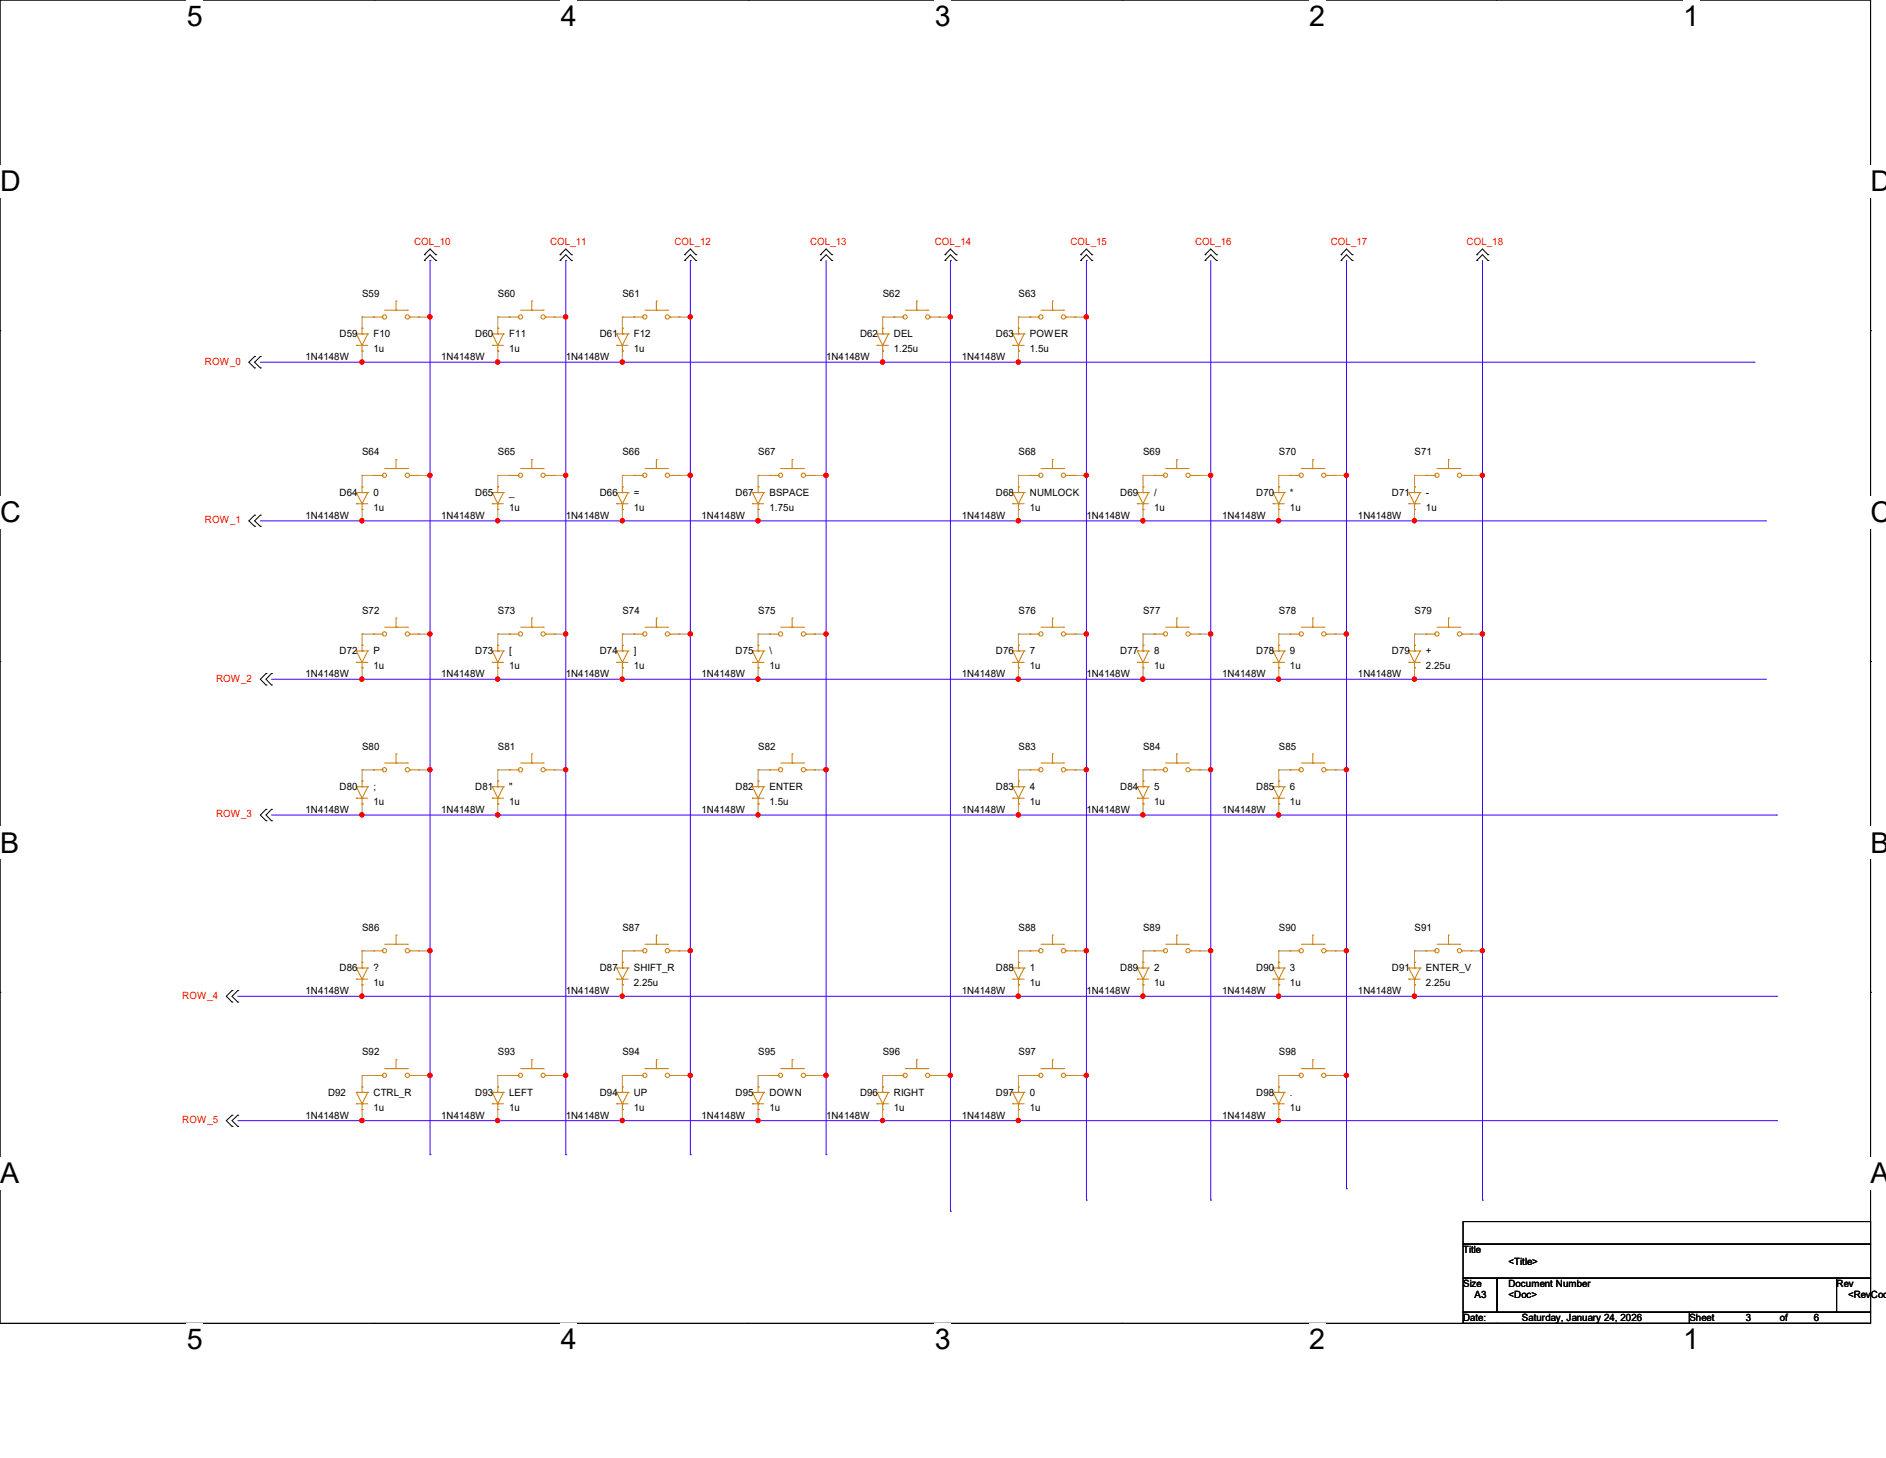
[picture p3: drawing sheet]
<svg xmlns="http://www.w3.org/2000/svg" width="279mm" height="216mm" viewBox="0 0 279 216" stroke-linecap="round" stroke-linejoin="round" font-family="sans-serif">
<path d="M0 0h277.1v196h-277.1z" fill="none" stroke="#000" stroke-width=".15"/>
<g fill="#fff">
<path d="M27.7 0h2.4v4.7h-2.4z"/>
<path d="M27.7 196h2.4v4.7h-2.4z"/>
</g>
<path d="M55.4 0h.1M55.4 196h.1" fill="none" stroke="#000" stroke-width=".15"/>
<g fill="#fff">
<path d="M83.1 0h2.4v4.7h-2.4z"/>
<path d="M83.1 196h2.4v4.7h-2.4z"/>
</g>
<path d="M110.8 0h.1M110.8 196h.1" fill="none" stroke="#000" stroke-width=".15"/>
<g fill="#fff">
<path d="M138.5 0h2.4v4.7h-2.4z"/>
<path d="M138.5 196h2.4v4.7h-2.4z"/>
</g>
<path d="M166.2 0h.1M166.2 196h.1" fill="none" stroke="#000" stroke-width=".15"/>
<g fill="#fff">
<path d="M193.9 0h2.4v4.7h-2.4z"/>
<path d="M193.9 196h2.4v4.7h-2.4z"/>
</g>
<path d="M221.7 0h.1M221.7 196h.1" fill="none" stroke="#000" stroke-width=".15"/>
<g fill="#fff">
<path d="M249.3 0h2.4v4.7h-2.4z"/>
<path d="M249.3 196h2.4v4.7h-2.4z"/>
<path d="M0 24.5h3v4.7h-3z"/>
<path d="M277.1 24.5h2.3v4.7h-2.3z"/>
<path d="M0 73.4h3v4.8h-3z"/>
<path d="M277.1 73.4h2.3v4.8h-2.3z"/>
</g>
<path d="M0 49h.1M277.1 49h.1" fill="none" stroke="#000" stroke-width=".15"/>
<g fill="#fff">
<path d="M0 122.4h2.8v4.8h-2.8z"/>
<path d="M277.1 122.4h2.3v4.8h-2.3z"/>
</g>
<path d="M0 98h.1M277.1 98h.1" fill="none" stroke="#000" stroke-width=".15"/>
<g fill="#fff">
<path d="M0 171.4h2.8v4.7h-2.8z"/>
<path d="M277 171.4h2.4v4.7h-2.4z"/>
</g>
<g fill="none" stroke="#000" stroke-width=".15">
<path d="M62.9 37.7h.1M62.9 38.6h.1M62.9 37.7l.8-.8 .9 .8M62.9 38.6l.8-.9 .9 .9M64.6 37.7h.1M64.6 38.6h.1M83 37.7h.1M83 38.6h.1M83 37.7l.8-.8 .9 .8M83 38.6l.8-.9 .9 .9M84.7 37.7h.1M84.7 38.6h.1"/>
<path d="M101.4 37.7h.1M101.4 38.6h.1M101.4 37.7l.9-.8 .8 .8M101.4 38.6l.9-.9 .8 .9M103.1 37.7h.1M103.1 38.6h.1M121.5 37.7h.1M121.5 38.6h.1M121.5 37.7l.9-.8 .8 .8M121.5 38.6l.9-.9 .8 .9M123.2 37.7h.1M123.2 38.6h.1"/>
<path d="M140 37.7h.1M140 38.6h.1M140 37.7l.8-.8 .8 .8M140 38.6l.8-.9 .8 .9M141.6 37.7h.1M141.6 38.6h.1M160.1 37.7h.1M160.1 38.6h.1M160.1 37.7l.9-.8 .8 .8M160.1 38.6l.9-.9 .8 .9M161.8 37.7h.1M161.8 38.6h.1"/>
<path d="M178.5 37.7h.1M178.5 38.6h.1M178.5 37.7l.9-.8 .8 .8M178.5 38.6l.9-.9 .8 .9M180.2 37.7h.1M180.2 38.6h.1M198.7 37.7h.1M198.7 38.6h.1M198.7 37.7l.8-.8 .8 .8M198.7 38.6l.8-.9 .8 .9M200.3 37.7h.1M200.3 38.6h.1"/>
<path d="M218.8 37.7h.1M218.8 38.6h.1M218.8 37.7l.8-.8 .8 .8M218.8 38.6l.8-.9 .8 .9M220.4 37.7h.1M220.4 38.6h.1M37.7 52.8h.1M37.7 54.5h.1M37.7 52.8l-.8 .8 .8 .9M38.6 52.8h.1M38.6 54.5h.1M38.6 52.8l-.9 .8 .9 .9"/>
<path d="M37.7 76.3h.1M37.7 77.9h.1M37.7 76.3l-.8 .8 .8 .8M38.6 76.3h.1M38.6 77.9h.1M38.6 76.3l-.9 .8 .9 .8M39.4 99.7h.1M39.4 99.7l-.8 .9 .8 .8M40.2 99.7h.1M40.2 99.7l-.8 .9 .8 .8M39.4 101.4h.1M39.4 119.8h.1"/>
<path d="M39.4 119.8l-.8 .9 .8 .8M40.2 101.4h.1M40.2 119.8h.1M40.2 119.8l-.8 .9 .8 .8M39.4 121.5h.1M40.2 121.5h.1M0 146.9h.1M34.4 146.7h.1M34.4 148.4h.1M34.4 146.7l-.9 .8 .9 .9M35.2 146.7h.1M35.2 148.4h.1"/>
<path d="M35.2 146.7l-.8 .8 .8 .9M277.1 146.9h.1M34.4 165.1h.1M34.4 166.8h.1M34.4 165.1l-.9 .8 .9 .9M35.2 165.1h.1M35.2 166.8h.1M35.2 165.1l-.8 .8 .8 .9M216.7 180.9h60.4v3.3h-60.4zM216.7 184.2h60.4v5.1h-60.4zM216.7 189.3h5.1v5h-5.1zM216.7 194.3h33.6v1.7h-33.6z"/>
<path d="M221.8 189.3h50.3v5h-50.3zM250.3 194.3h26.8v1.7h-26.8zM272.1 189.3h5v5h-5z"/>
</g>
<g fill="none" stroke="#cc8006" stroke-width=".15">
<path d="M52.8 49.4h.1M52.8 51.1h.1M52.8 51.1h1.7M52.8 49.4h1.7M52.8 49.4l.8 1.7M53.6 51.1h.1M53.6 49.4h.1M53.6 52h.1M53.6 48.6h.1M53.6 48.6v.8M53.6 51.1v.9M54.5 49.4h.1"/>
<path d="M54.5 49.4l-.9 1.7M55.3 46.9h.1M55.3 46.9h1.3M56.6 46.9h.1M57 45.9h3.4M58.7 45.9h.1M58.7 44.6h.1M58.7 44.6v1.3M60.4 45.9h.1M60.7 46.9h.1M60.7 46.9h1.3M62 46.9h.1"/>
<path d="M72.9 49.4h.1M72.9 51.1h.1M72.9 51.1h1.7M72.9 49.4h1.7M72.9 49.4l.8 1.7M73.7 51.1h.1M73.7 49.4h.1M73.7 52h.1M73.7 48.6h.1M73.7 48.6v.8M73.7 51.1v.9M74.6 49.4h.1"/>
<path d="M74.6 49.4l-.9 1.7M75.4 46.9h.1M75.4 46.9h1.4M76.8 46.9h.1M77.1 45.9h3.4M78.8 45.9h.1M78.8 44.6h.1M78.8 44.6v1.3M80.5 45.9h.1M80.8 46.9h.1M80.8 46.9h1.3M82.1 46.9h.1"/>
<path d="M91.4 49.4h.1M91.4 51.1h.1M91.4 51.1h1.6M91.4 49.4h1.6M91.4 49.4l.8 1.7M92.2 51.1h.1M92.2 49.4h.1M92.2 52h.1M92.2 48.6h.1M92.2 48.6v.8M92.2 51.1v.9M93 49.4h.1"/>
<path d="M93 49.4l-.8 1.7M93.9 46.9h.1M93.9 46.9h1.3M95.2 46.9h.1M95.5 45.9h3.4M97.2 45.9h.1M97.2 44.6h.1M97.2 44.6v1.3M98.9 45.9h.1M99.2 46.9h.1M99.2 46.9h1.4M100.6 46.9h.1"/>
<path d="M129.9 49.4h.1M129.9 51.1h.1M129.9 51.1h1.7M129.9 49.4h1.7M129.9 49.4l.9 1.7M130.8 51.1h.1M130.8 49.4h.1M130.8 52h.1M130.8 48.6h.1M130.8 48.6v.8M130.8 51.1v.9M131.6 49.4h.1"/>
<path d="M131.6 49.4l-.8 1.7M132.4 46.9h.1M132.4 46.9h1.4M133.8 46.9h.1M134.1 45.9h3.4M135.8 45.9h.1M135.8 44.6h.1M135.8 44.6v1.3M137.5 45.9h.1M137.8 46.9h.1M137.8 46.9h1.3M139.1 46.9h.1"/>
<path d="M150 49.4h.1M150 51.1h.1M150 49.4l.9 1.7M150 51.1h1.7M150 49.4h1.7M150.9 51.1h.1M150.9 49.4h.1M150.9 52h.1M150.9 48.6h.1M150.9 48.6v.8M150.9 51.1v.9M151.7 49.4h.1"/>
<path d="M151.7 49.4l-.8 1.7M152.6 46.9h.1M152.6 46.9h1.3M153.9 46.9h.1M154.2 45.9h3.4M155.9 45.9h.1M155.9 44.6h.1M155.9 44.6v1.3M157.6 45.9h.1M157.9 46.9h.1M157.9 46.9h1.4M159.3 46.9h.1"/>
<path d="M52.8 72.9h.1M52.8 74.6h.1M52.8 74.6h1.7M52.8 72.9h1.7M52.8 72.9l.8 1.7M53.6 74.6h.1M53.6 72.9h.1M53.6 75.4h.1M53.6 72.1h.1M53.6 72.1v.8M53.6 74.6v.8M54.5 72.9h.1"/>
<path d="M54.5 72.9l-.9 1.7M55.3 70.4h.1M55.3 70.4h1.3M56.6 70.4h.1M57 69.4h3.4M58.7 69.4h.1M58.7 68.1h.1M58.7 68.1v1.3M60.4 69.4h.1M60.7 70.4h.1M60.7 70.4h1.3M62 70.4h.1"/>
<path d="M72.9 72.9h.1M72.9 74.6h.1M72.9 74.6h1.7M72.9 72.9h1.7M72.9 72.9l.8 1.7M73.7 74.6h.1M73.7 72.9h.1M73.7 75.4h.1M73.7 72.1h.1M73.7 72.1v.8M73.7 74.6v.8M74.6 72.9h.1"/>
<path d="M74.6 72.9l-.9 1.7M75.4 70.4h.1M75.4 70.4h1.4M76.8 70.4h.1M77.1 69.4h3.4M78.8 69.4h.1M78.8 68.1h.1M78.8 68.1v1.3M80.5 69.4h.1M80.8 70.4h.1M80.8 70.4h1.3M82.1 70.4h.1"/>
<path d="M91.4 72.9h.1M91.4 74.6h.1M91.4 72.9l.8 1.7M91.4 74.6h1.6M91.4 72.9h1.6M92.2 74.6h.1M92.2 72.9h.1M92.2 75.4h.1M92.2 72.1h.1M92.2 72.1v.8M92.2 74.6v.8M93 72.9h.1"/>
<path d="M93 72.9l-.8 1.7M93.9 70.4h.1M93.9 70.4h1.3M95.2 70.4h.1M95.5 69.4h3.4M97.2 69.4h.1M97.2 68.1h.1M97.2 68.1v1.3M98.9 69.4h.1M99.2 70.4h.1M99.2 70.4h1.4M100.6 70.4h.1"/>
<path d="M111.5 72.9h.1M111.5 74.6h.1M111.5 74.6h1.7M111.5 72.9h1.7M111.5 72.9l.8 1.7M112.3 74.6h.1M112.3 72.9h.1M112.3 75.4h.1M112.3 72.1h.1M112.3 72.1v.8M112.3 74.6v.8M113.2 72.9h.1"/>
<path d="M113.2 72.9l-.9 1.7M114 70.4h.1M114 70.4h1.3M115.3 70.4h.1M115.7 69.4h3.3M117.3 69.4h.1M117.3 68.1h.1M117.3 68.1v1.3M119 69.4h.1M119.4 70.4h.1M119.4 70.4h1.3M120.7 70.4h.1"/>
<path d="M150 72.9h.1M150 74.6h.1M150 74.6h1.7M150 72.9h1.7M150 72.9l.9 1.7M150.9 74.6h.1M150.9 72.9h.1M150.9 75.4h.1M150.9 72.1h.1M150.9 72.1v.8M150.9 74.6v.8M151.7 72.9h.1"/>
<path d="M151.7 72.9l-.8 1.7M152.6 70.4h.1M152.6 70.4h1.3M153.9 70.4h.1M154.2 69.4h3.4M155.9 69.4h.1M155.9 68.1h.1M155.9 68.1v1.3M157.6 69.4h.1M157.9 70.4h.1M157.9 70.4h1.4M159.3 70.4h.1"/>
<path d="M168.5 72.9h.1M168.5 74.6h.1M168.5 74.6h1.6M168.5 72.9h1.6M168.5 72.9l.8 1.7M169.3 74.6h.1M169.3 72.9h.1M169.3 75.4h.1M169.3 72.1h.1M169.3 72.1v.8M169.3 74.6v.8M170.1 72.9h.1"/>
<path d="M170.1 72.9l-.8 1.7M171 70.4h.1M171 70.4h1.3M172.3 70.4h.1M172.7 69.4h3.3M174.3 69.4h.1M174.3 68.1h.1M174.3 68.1v1.3M176 69.4h.1M176.4 70.4h.1M176.4 70.4h1.3M177.7 70.4h.1"/>
<path d="M188.6 72.9h.1M188.6 74.6h.1M188.6 74.6h1.7M188.6 72.9h1.7M188.6 72.9l.8 1.7M189.4 74.6h.1M189.4 72.9h.1M189.4 75.4h.1M189.4 72.1h.1M189.4 72.1v.8M189.4 74.6v.8M190.3 72.9h.1"/>
<path d="M190.3 72.9l-.9 1.7M191.1 70.4h.1M191.1 70.4h1.3M192.4 70.4h.1M192.8 69.4h3.3M194.5 69.4h.1M194.5 68.1h.1M194.5 68.1v1.3M196.1 69.4h.1M196.5 70.4h.1M196.5 70.4h1.3M197.8 70.4h.1"/>
<path d="M208.7 72.9h.1M208.7 74.6h.1M208.7 74.6h1.7M208.7 72.9h1.7M208.7 72.9l.8 1.7M209.5 74.6h.1M209.5 72.9h.1M209.5 75.4h.1M209.5 72.1h.1M209.5 72.1v.8M209.5 74.6v.8M210.4 72.9h.1"/>
<path d="M210.4 72.9l-.9 1.7M211.2 70.4h.1M211.2 70.4h1.4M212.6 70.4h.1M212.9 69.4h3.3M214.6 69.4h.1M214.6 68.1h.1M214.6 68.1v1.3M216.2 69.4h.1M216.6 70.4h.1M216.6 70.4h1.3M217.9 70.4h.1"/>
<path d="M52.8 96.4h.1M52.8 98.1h.1M52.8 98.1h1.7M52.8 96.4h1.7M52.8 96.4l.8 1.7M53.6 98.1h.1M53.6 96.4h.1M53.6 98.9h.1M53.6 95.5h.1M53.6 95.5v.9M53.6 98.1v.8M54.5 96.4h.1"/>
<path d="M54.5 96.4l-.9 1.7M55.3 93.9h.1M55.3 93.9h1.3M56.6 93.9h.1M57 92.9h3.4M58.7 92.9h.1M58.7 91.5h.1M58.7 91.5v1.4M60.4 92.9h.1M60.7 93.9h.1M60.7 93.9h1.3M62 93.9h.1"/>
<path d="M72.9 96.4h.1M72.9 98.1h.1M72.9 98.1h1.7M72.9 96.4h1.7M72.9 96.4l.8 1.7M73.7 98.1h.1M73.7 96.4h.1M73.7 98.9h.1M73.7 95.5h.1M73.7 95.5v.9M73.7 98.1v.8M74.6 96.4h.1"/>
<path d="M74.6 96.4l-.9 1.7M75.4 93.9h.1M75.4 93.9h1.4M76.8 93.9h.1M77.1 92.9h3.4M78.8 92.9h.1M78.8 91.5h.1M78.8 91.5v1.4M80.5 92.9h.1M80.8 93.9h.1M80.8 93.9h1.3M82.1 93.9h.1"/>
<path d="M91.4 96.4h.1M91.4 98.1h.1M91.4 98.1h1.6M91.4 96.4h1.6M91.4 96.4l.8 1.7M92.2 98.1h.1M92.2 96.4h.1M92.2 98.9h.1M92.2 95.5h.1M92.2 95.5v.9M92.2 98.1v.8M93 96.4h.1"/>
<path d="M93 96.4l-.8 1.7M93.9 93.9h.1M93.9 93.9h1.3M95.2 93.9h.1M95.5 92.9h3.4M97.2 92.9h.1M97.2 91.5h.1M97.2 91.5v1.4M98.9 92.9h.1M99.2 93.9h.1M99.2 93.9h1.4M100.6 93.9h.1"/>
<path d="M111.5 96.4h.1M111.5 98.1h.1M111.5 98.1h1.7M111.5 96.4h1.7M111.5 96.4l.8 1.7M112.3 98.1h.1M112.3 96.4h.1M112.3 98.9h.1M112.3 95.5h.1M112.3 95.5v.9M112.3 98.1v.8M113.2 96.4h.1"/>
<path d="M113.2 96.4l-.9 1.7M114 93.9h.1M114 93.9h1.3M115.3 93.9h.1M115.7 92.9h3.3M117.3 92.9h.1M117.3 91.5h.1M117.3 91.5v1.4M119 92.9h.1M119.4 93.9h.1M119.4 93.9h1.3M120.7 93.9h.1"/>
<path d="M150 96.4h.1M150 98.1h.1M150 98.1h1.7M150 96.4h1.7M150 96.4l.9 1.7M150.9 98.1h.1M150.9 96.4h.1M150.9 98.9h.1M150.9 95.5h.1M150.9 95.5v.9M150.9 98.1v.8M151.7 96.4h.1"/>
<path d="M151.7 96.4l-.8 1.7M152.6 93.9h.1M152.6 93.9h1.3M153.9 93.9h.1M154.2 92.9h3.4M155.9 92.9h.1M155.9 91.5h.1M155.9 91.5v1.4M157.6 92.9h.1M157.9 93.9h.1M157.9 93.9h1.4M159.3 93.9h.1"/>
<path d="M168.5 96.4h.1M168.5 98.1h.1M168.5 98.1h1.6M168.5 96.4h1.6M168.5 96.4l.8 1.7M169.3 98.1h.1M169.3 96.4h.1M169.3 98.9h.1M169.3 95.5h.1M169.3 95.5v.9M169.3 98.1v.8M170.1 96.4h.1"/>
<path d="M170.1 96.4l-.8 1.7M171 93.9h.1M171 93.9h1.3M172.3 93.9h.1M172.7 92.9h3.3M174.3 92.9h.1M174.3 91.5h.1M174.3 91.5v1.4M176 92.9h.1M176.4 93.9h.1M176.4 93.9h1.3M177.7 93.9h.1"/>
<path d="M188.6 96.4h.1M188.6 98.1h.1M188.6 98.1h1.7M188.6 96.4h1.7M188.6 96.4l.8 1.7M189.4 98.1h.1M189.4 96.4h.1M189.4 98.9h.1M189.4 95.5h.1M189.4 95.5v.9M189.4 98.1v.8M190.3 96.4h.1"/>
<path d="M190.3 96.4l-.9 1.7M191.1 93.9h.1M191.1 93.9h1.3M192.4 93.9h.1M192.8 92.9h3.3M194.5 92.9h.1M194.5 91.5h.1M194.5 91.5v1.4M196.1 92.9h.1M196.5 93.9h.1M196.5 93.9h1.3M197.8 93.9h.1"/>
<path d="M208.7 96.4h.1M208.7 98.1h.1M208.7 96.4l.8 1.7M208.7 98.1h1.7M208.7 96.4h1.7M209.5 98.1h.1M209.5 96.4h.1M209.5 98.9h.1M209.5 95.5h.1M209.5 95.5v.9M209.5 98.1v.8M210.4 96.4h.1"/>
<path d="M210.4 96.4l-.9 1.7M211.2 93.9h.1M211.2 93.9h1.4M212.6 93.9h.1M212.9 92.9h3.3M214.6 92.9h.1M214.6 91.5h.1M214.6 91.5v1.4M216.2 92.9h.1M216.6 93.9h.1M216.6 93.9h1.3M217.9 93.9h.1"/>
<path d="M52.8 116.5h.1M52.8 118.2h.1M52.8 118.2h1.7M52.8 116.5h1.7M52.8 116.5l.8 1.7M53.6 118.2h.1M53.6 116.5h.1M53.6 119h.1M53.6 115.7h.1M53.6 115.7v.8M53.6 118.2v.8M54.5 116.5h.1"/>
<path d="M54.5 116.5l-.9 1.7M55.3 114h.1M55.3 114h1.3M56.6 114h.1M57 113h3.4M58.7 113h.1M58.7 111.6h.1M58.7 111.6v1.4M60.4 113h.1M60.7 114h.1M60.7 114h1.3M62 114h.1"/>
<path d="M72.9 116.5h.1M72.9 118.2h.1M72.9 118.2h1.7M72.9 116.5h1.7M72.9 116.5l.8 1.7M73.7 118.2h.1M73.7 116.5h.1M73.7 119h.1M73.7 115.7h.1M73.7 115.7v.8M73.7 118.2v.8M74.6 116.5h.1"/>
<path d="M74.6 116.5l-.9 1.7M75.4 114h.1M75.4 114h1.4M76.8 114h.1M77.1 113h3.4M78.8 113h.1M78.8 111.6h.1M78.8 111.6v1.4M80.5 113h.1M80.8 114h.1M80.8 114h1.3M82.1 114h.1"/>
<path d="M111.5 116.5h.1M111.5 118.2h.1M111.5 118.2h1.7M111.5 116.5h1.7M111.5 116.5l.8 1.7M112.3 118.2h.1M112.3 116.5h.1M112.3 119h.1M112.3 115.7h.1M112.3 115.7v.8M112.3 118.2v.8M113.2 116.5h.1"/>
<path d="M113.2 116.5l-.9 1.7M114 114h.1M114 114h1.3M115.3 114h.1M115.7 113h3.3M117.3 113h.1M117.3 111.6h.1M117.3 111.6v1.4M119 113h.1M119.4 114h.1M119.4 114h1.3M120.7 114h.1"/>
<path d="M150 116.5h.1M150 118.2h.1M150 118.2h1.7M150 116.5h1.7M150 116.5l.9 1.7M150.9 118.2h.1M150.9 116.5h.1M150.9 119h.1M150.9 115.7h.1M150.9 115.7v.8M150.9 118.2v.8M151.7 116.5h.1"/>
<path d="M151.7 116.5l-.8 1.7M152.6 114h.1M152.6 114h1.3M153.9 114h.1M154.2 113h3.4M155.9 113h.1M155.9 111.6h.1M155.9 111.6v1.4M157.6 113h.1M157.9 114h.1M157.9 114h1.4M159.3 114h.1"/>
<path d="M168.5 116.5h.1M168.5 118.2h.1M168.5 118.2h1.6M168.5 116.5h1.6M168.5 116.5l.8 1.7M169.3 118.2h.1M169.3 116.5h.1M169.3 119h.1M169.3 115.7h.1M169.3 115.7v.8M169.3 118.2v.8M170.1 116.5h.1"/>
<path d="M170.1 116.5l-.8 1.7M171 114h.1M171 114h1.3M172.3 114h.1M172.7 113h3.3M174.3 113h.1M174.3 111.6h.1M174.3 111.6v1.4M176 113h.1M176.4 114h.1M176.4 114h1.3M177.7 114h.1"/>
<path d="M188.6 116.5h.1M188.6 118.2h.1M188.6 116.5l.8 1.7M188.6 118.2h1.7M188.6 116.5h1.7M189.4 118.2h.1M189.4 116.5h.1M189.4 119h.1M189.4 115.7h.1M189.4 115.7v.8M189.4 118.2v.8M190.3 116.5h.1"/>
<path d="M190.3 116.5l-.9 1.7M191.1 114h.1M191.1 114h1.3M192.4 114h.1M192.8 113h3.3M194.5 113h.1M194.5 111.6h.1M194.5 111.6v1.4M196.1 113h.1M196.5 114h.1M196.5 114h1.3M197.8 114h.1"/>
<path d="M57 139.8h3.4M58.7 139.8h.1M58.7 138.5h.1M58.7 138.5v1.3M60.4 139.8h.1M95.5 139.8h3.4M97.2 139.8h.1M97.2 138.5h.1M97.2 138.5v1.3M98.9 139.8h.1M154.2 139.8h3.4M155.9 139.8h.1"/>
<path d="M155.9 138.5h.1M155.9 138.5v1.3M157.6 139.8h.1M172.7 139.8h3.3M174.3 139.8h.1M174.3 138.5h.1M174.3 138.5v1.3M176 139.8h.1M192.8 139.8h3.3M194.5 139.8h.1M194.5 138.5h.1M194.5 138.5v1.3"/>
<path d="M196.1 139.8h.1M212.9 139.8h3.3M214.6 139.8h.1M214.6 138.5h.1M214.6 138.5v1.3M216.2 139.8h.1M52.8 143.3h.1M52.8 145h.1M52.8 145h1.7M52.8 143.3h1.7M52.8 143.3l.8 1.7M53.6 145h.1"/>
<path d="M53.6 143.3h.1M53.6 145.8h.1M53.6 142.5h.1M53.6 142.5v.8M53.6 145v.8M54.5 143.3h.1M54.5 143.3l-.9 1.7M55.3 159.3h.1M55.3 140.8h.1M55.3 159.3h1.3M55.3 140.8h1.3M56.6 159.3h.1"/>
<path d="M56.6 140.8h.1M57 158.2h3.4M58.7 158.2h.1M58.7 156.9h.1M58.7 156.9v1.3M60.4 158.2h.1M60.7 159.3h.1M60.7 140.8h.1M60.7 159.3h1.3M60.7 140.8h1.3M62 159.3h.1M62 140.8h.1"/>
<path d="M75.4 159.3h.1M75.4 159.3h1.4M76.8 159.3h.1M77.1 158.2h3.4M78.8 158.2h.1M78.8 156.9h.1M78.8 156.9v1.3M80.5 158.2h.1M80.8 159.3h.1M80.8 159.3h1.3M82.1 159.3h.1M91.4 143.3h.1"/>
<path d="M91.4 145h.1M91.4 145h1.6M91.4 143.3h1.6M91.4 143.3l.8 1.7M92.2 145h.1M92.2 143.3h.1M92.2 145.8h.1M92.2 142.5h.1M92.2 142.5v.8M92.2 145v.8M93 143.3h.1M93 143.3l-.8 1.7"/>
<path d="M93.9 159.3h.1M93.9 140.8h.1M93.9 159.3h1.3M93.9 140.8h1.3M95.2 159.3h.1M95.2 140.8h.1M95.5 158.2h3.4M97.2 158.2h.1M97.2 156.9h.1M97.2 156.9v1.3M98.9 158.2h.1M99.2 159.3h.1"/>
<path d="M99.2 140.8h.1M99.2 159.3h1.4M99.2 140.8h1.4M100.6 159.3h.1M100.6 140.8h.1M114 159.3h.1M114 159.3h1.3M115.3 159.3h.1M115.7 158.2h3.3M117.3 158.2h.1M117.3 156.9h.1M117.3 156.9v1.3"/>
<path d="M119 158.2h.1M119.4 159.3h.1M119.4 159.3h1.3M120.7 159.3h.1M132.4 159.3h.1M132.4 159.3h1.4M133.8 159.3h.1M134.1 158.2h3.4M135.8 158.2h.1M135.8 156.9h.1M135.8 156.9v1.3M137.5 158.2h.1"/>
<path d="M137.8 159.3h.1M137.8 159.3h1.3M139.1 159.3h.1M150 143.3h.1M150 145h.1M150 145h1.7M150 143.3h1.7M150 143.3l.9 1.7M150.9 145h.1M150.9 143.3h.1M150.9 145.8h.1M150.9 142.5h.1"/>
<path d="M150.9 142.5v.8M150.9 145v.8M151.7 143.3h.1M151.7 143.3l-.8 1.7M152.6 159.3h.1M152.6 140.8h.1M152.6 159.3h1.3M152.6 140.8h1.3M153.9 159.3h.1M153.9 140.8h.1M154.2 158.2h3.4M155.9 158.2h.1"/>
<path d="M155.9 156.9h.1M155.9 156.9v1.3M157.6 158.2h.1M157.9 159.3h.1M157.9 140.8h.1M157.9 159.3h1.4M157.9 140.8h1.4M159.3 159.3h.1M159.3 140.8h.1M168.5 143.3h.1M168.5 145h.1M168.5 143.3l.8 1.7"/>
<path d="M168.5 145h1.6M168.5 143.3h1.6M169.3 145h.1M169.3 143.3h.1M169.3 145.8h.1M169.3 142.5h.1M169.3 142.5v.8M169.3 145v.8M170.1 143.3h.1M170.1 143.3l-.8 1.7M171 140.8h.1M171 140.8h1.3"/>
<path d="M172.3 140.8h.1M176.4 140.8h.1M176.4 140.8h1.3M177.7 140.8h.1M188.6 143.3h.1M188.6 145h.1M188.6 145h1.7M188.6 143.3h1.7M188.6 143.3l.8 1.7M189.4 145h.1M189.4 143.3h.1M189.4 145.8h.1"/>
<path d="M189.4 142.5h.1M189.4 142.5v.8M189.4 145v.8M190.3 143.3h.1M190.3 143.3l-.9 1.7M191.1 159.3h.1M191.1 140.8h.1M191.1 159.3h1.3M191.1 140.8h1.3M192.4 159.3h.1M192.4 140.8h.1M192.8 158.2h3.3"/>
<path d="M194.5 158.2h.1M194.5 156.9h.1M194.5 156.9v1.3M196.1 158.2h.1M196.5 159.3h.1M196.5 140.8h.1M196.5 159.3h1.3M196.5 140.8h1.3M197.8 159.3h.1M197.8 140.8h.1M208.7 143.3h.1M208.7 145h.1"/>
<path d="M208.7 145h1.7M208.7 143.3h1.7M208.7 143.3l.8 1.7M209.5 145h.1M209.5 143.3h.1M209.5 145.8h.1M209.5 142.5h.1M209.5 142.5v.8M209.5 145v.8M210.4 143.3h.1M210.4 143.3l-.9 1.7M211.2 140.8h.1"/>
<path d="M211.2 140.8h1.4M212.6 140.8h.1M216.6 140.8h.1M216.6 140.8h1.3M217.9 140.8h.1M52.8 161.8h.1M52.8 163.4h.1M52.8 163.4h1.7M52.8 161.8h1.7M52.8 161.8l.8 1.6M53.6 163.4h.1M53.6 161.8h.1"/>
<path d="M53.6 164.3h.1M53.6 161h.1M53.6 161v.8M53.6 163.4v.9M54.5 161.8h.1M54.5 161.8l-.9 1.6M72.9 161.8h.1M72.9 163.4h.1M72.9 163.4h1.7M72.9 161.8h1.7M72.9 161.8l.8 1.6M73.7 163.4h.1"/>
<path d="M73.7 161.8h.1M73.7 164.3h.1M73.7 161h.1M73.7 161v.8M73.7 163.4v.9M74.6 161.8h.1M74.6 161.8l-.9 1.6M91.4 161.8h.1M91.4 163.4h.1M91.4 163.4h1.6M91.4 161.8h1.6M91.4 161.8l.8 1.6"/>
<path d="M92.2 163.4h.1M92.2 161.8h.1M92.2 164.3h.1M92.2 161h.1M92.2 161v.8M92.2 163.4v.9M93 161.8h.1M93 161.8l-.8 1.6M111.5 161.8h.1M111.5 163.4h.1M111.5 163.4h1.7M111.5 161.8h1.7"/>
<path d="M111.5 161.8l.8 1.6M112.3 163.4h.1M112.3 161.8h.1M112.3 164.3h.1M112.3 161h.1M112.3 161v.8M112.3 163.4v.9M113.2 161.8h.1M113.2 161.8l-.9 1.6M129.9 161.8h.1M129.9 163.4h.1M129.9 163.4h1.7"/>
<path d="M129.9 161.8h1.7M129.9 161.8l.9 1.6M130.8 163.4h.1M130.8 161.8h.1M130.8 164.3h.1M130.8 161h.1M130.8 161v.8M130.8 163.4v.9M131.6 161.8h.1M131.6 161.8l-.8 1.6M150 161.8h.1M150 163.4h.1"/>
<path d="M150 163.4h1.7M150 161.8h1.7M150 161.8l.9 1.6M150.9 163.4h.1M150.9 161.8h.1M150.9 164.3h.1M150.9 161h.1M150.9 161v.8M150.9 163.4v.9M151.7 161.8h.1M151.7 161.8l-.8 1.6M188.6 161.8h.1"/>
<path d="M188.6 163.4h.1M188.6 161.8l.8 1.6M188.6 163.4h1.7M188.6 161.8h1.7M189.4 163.4h.1M189.4 161.8h.1M189.4 164.3h.1M189.4 161h.1M189.4 161v.8M189.4 163.4v.9M190.3 161.8h.1M190.3 161.8l-.9 1.6"/>
<circle cx="57" cy="46.9" r=".32"/>
<circle cx="60.3" cy="46.9" r=".32"/>
<circle cx="77.1" cy="46.9" r=".32"/>
<circle cx="80.5" cy="46.9" r=".32"/>
<circle cx="95.5" cy="46.9" r=".32"/>
<circle cx="98.9" cy="46.9" r=".32"/>
<circle cx="134.1" cy="46.9" r=".32"/>
<circle cx="137.4" cy="46.9" r=".32"/>
<circle cx="154.2" cy="46.9" r=".32"/>
<circle cx="157.5" cy="46.9" r=".32"/>
<circle cx="57" cy="70.4" r=".32"/>
<circle cx="60.3" cy="70.4" r=".32"/>
<circle cx="77.1" cy="70.4" r=".32"/>
<circle cx="80.5" cy="70.4" r=".32"/>
<circle cx="95.5" cy="70.4" r=".32"/>
<circle cx="98.9" cy="70.4" r=".32"/>
<circle cx="115.6" cy="70.4" r=".32"/>
<circle cx="119" cy="70.4" r=".32"/>
<circle cx="154.2" cy="70.4" r=".32"/>
<circle cx="157.5" cy="70.4" r=".32"/>
<circle cx="172.7" cy="70.4" r=".32"/>
<circle cx="176" cy="70.4" r=".32"/>
<circle cx="192.8" cy="70.4" r=".32"/>
<circle cx="196.1" cy="70.4" r=".32"/>
<circle cx="212.9" cy="70.4" r=".32"/>
<circle cx="216.2" cy="70.4" r=".32"/>
<circle cx="57" cy="93.9" r=".32"/>
<circle cx="60.3" cy="93.9" r=".32"/>
<circle cx="77.1" cy="93.9" r=".32"/>
<circle cx="80.5" cy="93.9" r=".32"/>
<circle cx="95.5" cy="93.9" r=".32"/>
<circle cx="98.9" cy="93.9" r=".32"/>
<circle cx="115.6" cy="93.9" r=".32"/>
<circle cx="119" cy="93.9" r=".32"/>
<circle cx="154.2" cy="93.9" r=".32"/>
<circle cx="157.5" cy="93.9" r=".32"/>
<circle cx="172.7" cy="93.9" r=".32"/>
<circle cx="176" cy="93.9" r=".32"/>
<circle cx="192.8" cy="93.9" r=".32"/>
<circle cx="196.1" cy="93.9" r=".32"/>
<circle cx="212.9" cy="93.9" r=".32"/>
<circle cx="216.2" cy="93.9" r=".32"/>
<circle cx="57" cy="114" r=".32"/>
<circle cx="60.3" cy="114" r=".32"/>
<circle cx="77.1" cy="114" r=".32"/>
<circle cx="80.5" cy="114" r=".32"/>
<circle cx="115.6" cy="114" r=".32"/>
<circle cx="119" cy="114" r=".32"/>
<circle cx="154.2" cy="114" r=".32"/>
<circle cx="157.5" cy="114" r=".32"/>
<circle cx="172.7" cy="114" r=".32"/>
<circle cx="176" cy="114" r=".32"/>
<circle cx="192.8" cy="114" r=".32"/>
<circle cx="196.1" cy="114" r=".32"/>
<circle cx="57" cy="159.2" r=".32"/>
<circle cx="57" cy="140.8" r=".32"/>
<circle cx="60.3" cy="159.2" r=".32"/>
<circle cx="60.3" cy="140.8" r=".32"/>
<circle cx="77.1" cy="159.2" r=".32"/>
<circle cx="80.5" cy="159.2" r=".32"/>
<circle cx="95.5" cy="159.2" r=".32"/>
<circle cx="95.5" cy="140.8" r=".32"/>
<circle cx="98.9" cy="140.8" r=".32"/>
<circle cx="98.9" cy="159.2" r=".32"/>
<circle cx="115.6" cy="159.2" r=".32"/>
<circle cx="119" cy="159.2" r=".32"/>
<circle cx="134.1" cy="159.2" r=".32"/>
<circle cx="137.4" cy="159.2" r=".32"/>
<circle cx="154.2" cy="159.2" r=".32"/>
<circle cx="154.2" cy="140.8" r=".32"/>
<circle cx="157.5" cy="140.8" r=".32"/>
<circle cx="157.5" cy="159.2" r=".32"/>
<circle cx="172.7" cy="140.8" r=".32"/>
<circle cx="176" cy="140.8" r=".32"/>
<circle cx="192.8" cy="159.2" r=".32"/>
<circle cx="192.8" cy="140.8" r=".32"/>
<circle cx="196.1" cy="140.8" r=".32"/>
<circle cx="196.1" cy="159.2" r=".32"/>
<circle cx="212.9" cy="140.8" r=".32"/>
<circle cx="216.2" cy="140.8" r=".32"/>
</g>
<g fill="none" stroke="#a84" stroke-width=".15">
<path d="M53.6 46.9h.1M53.6 53.6h.1M53.6 46.9h1.7M53.6 46.9v1.7M53.6 52v1.6M62 46.9h1.7M63.7 46.9h.1M73.7 46.9h.1M73.7 53.6h.1M73.7 46.9h1.7M73.7 46.9v1.7M73.7 52v1.6"/>
<path d="M82.1 46.9h1.7M83.8 46.9h.1M92.2 46.9h.1M92.2 53.6h.1M92.2 46.9v1.7M92.2 52v1.6M92.2 46.9h1.7M100.6 46.9h1.7M102.3 46.9h.1M130.8 46.9h.1M130.8 53.6h.1M130.8 46.9h1.6"/>
<path d="M130.8 46.9v1.7M130.8 52v1.6M139.1 46.9h1.7M140.8 46.9h.1M150.9 46.9h.1M150.9 53.6h.1M150.9 46.9h1.7M150.9 46.9v1.7M150.9 52v1.6M159.3 46.9h1.7M161 46.9h.1M53.6 70.4h.1"/>
<path d="M53.6 77.1h.1M53.6 70.4v1.7M53.6 75.4v1.7M53.6 70.4h1.7M62 70.4h1.7M63.7 70.4h.1M73.7 70.4h.1M73.7 77.1h.1M73.7 70.4v1.7M73.7 75.4v1.7M73.7 70.4h1.7M82.1 70.4h1.7"/>
<path d="M83.8 70.4h.1M92.2 70.4h.1M92.2 77.1h.1M92.2 70.4v1.7M92.2 75.4v1.7M92.2 70.4h1.7M100.6 70.4h1.7M102.3 70.4h.1M112.3 70.4h.1M112.3 77.1h.1M112.3 70.4h1.7M112.3 70.4v1.7"/>
<path d="M112.3 75.4v1.7M120.7 70.4h1.7M122.4 70.4h.1M150.9 70.4h.1M150.9 77.1h.1M150.9 70.4v1.7M150.9 75.4v1.7M150.9 70.4h1.7M159.3 70.4h1.7M161 70.4h.1M169.3 70.4h.1M169.3 77.1h.1"/>
<path d="M169.3 70.4v1.7M169.3 75.4v1.7M169.3 70.4h1.7M177.7 70.4h1.7M179.4 70.4h.1M189.4 70.4h.1M189.4 77.1h.1M189.4 70.4v1.7M189.4 75.4v1.7M189.4 70.4h1.7M197.8 70.4h1.7M199.5 70.4h.1"/>
<path d="M209.5 70.4h.1M209.5 77.1h.1M209.5 70.4v1.7M209.5 75.4v1.7M209.5 70.4h1.7M217.9 70.4h1.7M219.6 70.4h.1M53.6 93.9h.1M53.6 93.9h1.7M53.6 93.9v1.6M53.6 98.9v1.7M62 93.9h1.7"/>
<path d="M63.7 93.9h.1M73.7 93.9h.1M73.7 93.9h1.7M73.7 93.9v1.6M73.7 98.9v1.7M82.1 93.9h1.7M83.8 93.9h.1M92.2 93.9h.1M92.2 93.9h1.7M92.2 93.9v1.6M92.2 98.9v1.7M100.6 93.9h1.7"/>
<path d="M102.3 93.9h.1M112.3 93.9h.1M112.3 93.9h1.7M112.3 93.9v1.6M112.3 98.9v1.7M120.7 93.9h1.7M122.4 93.9h.1M150.9 93.9h.1M150.9 93.9h1.7M150.9 93.9v1.6M150.9 98.9v1.7M159.3 93.9h1.7"/>
<path d="M161 93.9h.1M169.3 93.9h.1M169.3 93.9h1.7M169.3 93.9v1.6M169.3 98.9v1.7M177.7 93.9h1.7M179.4 93.9h.1M189.4 93.9h.1M189.4 93.9h1.7M189.4 93.9v1.6M189.4 98.9v1.7M197.8 93.9h1.7"/>
<path d="M199.5 93.9h.1M209.5 93.9h.1M209.5 93.9h1.7M209.5 93.9v1.6M209.5 98.9v1.7M217.9 93.9h1.7M219.6 93.9h.1M53.6 114h.1M53.6 100.6h.1M53.6 114h1.7M53.6 114v1.7M53.6 119v1.7"/>
<path d="M62 114h1.7M63.7 114h.1M73.7 114h.1M73.7 100.6h.1M73.7 114h1.7M73.7 114v1.7M73.7 119v1.7M82.1 114h1.7M83.8 114h.1M92.2 100.6h.1M112.3 114h.1M112.3 100.6h.1"/>
<path d="M112.3 114h1.7M112.3 114v1.7M112.3 119v1.7M120.7 114h1.7M122.4 114h.1M150.9 100.6h.1M150.9 114h.1M150.9 114h1.7M150.9 114v1.7M150.9 119v1.7M159.3 114h1.7M161 114h.1"/>
<path d="M169.3 100.6h.1M169.3 114h.1M169.3 114h1.7M169.3 114v1.7M169.3 119v1.7M177.7 114h1.7M179.4 114h.1M189.4 100.6h.1M189.4 114h.1M189.4 114h1.7M189.4 114v1.7M189.4 119v1.7"/>
<path d="M197.8 114h1.7M199.5 114h.1M209.5 100.6h.1M53.6 120.7h.1M73.7 120.7h.1M112.3 120.7h.1M150.9 120.7h.1M169.3 120.7h.1M189.4 120.7h.1M53.6 159.3h.1M53.6 140.8h.1M53.6 147.5h.1"/>
<path d="M53.6 159.3h1.7M53.6 140.8v1.7M53.6 145.8v1.7M53.6 159.3v1.7M53.6 140.8h1.7M62 159.3h1.7M62 140.8h1.7M63.7 159.3h.1M63.7 140.8h.1M73.7 159.3h.1M73.7 159.3v1.7M73.7 159.3h1.7"/>
<path d="M82.1 159.3h1.7M83.8 159.3h.1M92.2 140.8h.1M92.2 147.5h.1M92.2 159.3h.1M92.2 140.8v1.7M92.2 145.8v1.7M92.2 159.3v1.7M92.2 159.3h1.7M92.2 140.8h1.7M100.6 159.3h1.7M100.6 140.8h1.7"/>
<path d="M102.3 159.3h.1M102.3 140.8h.1M112.3 159.3h.1M112.3 159.3h1.7M112.3 159.3v1.7M120.7 159.3h1.7M122.4 159.3h.1M130.8 159.3h.1M130.8 159.3h1.6M130.8 159.3v1.7M139.1 159.3h1.7M140.8 159.3h.1"/>
<path d="M150.9 140.8h.1M150.9 147.5h.1M150.9 159.3h.1M150.9 140.8v1.7M150.9 145.8v1.7M150.9 159.3v1.7M150.9 159.3h1.7M150.9 140.8h1.7M159.3 159.3h1.7M159.3 140.8h1.7M161 159.3h.1M161 140.8h.1"/>
<path d="M169.3 140.8h.1M169.3 147.5h.1M169.3 140.8v1.7M169.3 145.8v1.7M169.3 140.8h1.7M177.7 140.8h1.7M179.4 140.8h.1M189.4 159.3h.1M189.4 140.8h.1M189.4 147.5h.1M189.4 140.8v1.7M189.4 145.8v1.7"/>
<path d="M189.4 159.3v1.7M189.4 159.3h1.7M189.4 140.8h1.7M197.8 159.3h1.7M197.8 140.8h1.7M199.5 159.3h.1M199.5 140.8h.1M209.5 140.8h.1M209.5 147.5h.1M209.5 140.8v1.7M209.5 145.8v1.7M209.5 140.8h1.7"/>
<path d="M217.9 140.8h1.7M219.6 140.8h.1M53.6 165.9h.1M53.6 164.3v1.6M73.7 165.9h.1M73.7 164.3v1.6M92.2 165.9h.1M92.2 164.3v1.6M112.3 165.9h.1M112.3 164.3v1.6M130.8 165.9h.1M130.8 164.3v1.6"/>
<path d="M150.9 165.9h.1M150.9 164.3v1.6M189.4 165.9h.1M189.4 164.3v1.6"/>
</g>
<g fill="none" stroke="#4200ff" stroke-width=".15">
<path d="M63.7 38.6h.1M63.7 38.6v132.4M83.8 38.6h.1M83.8 38.6v132.4M102.3 38.6h.1M102.3 38.6v132.4M122.4 38.6v132.4M140.8 38.6h.1M140.8 38.6v140.8M161 38.6h.1M161 38.6v139.1M179.4 38.6v139.1"/>
<path d="M199.5 38.6v137.4M219.6 38.6v139.1M38.6 53.6h221.2M53.6 53.6h.1M73.7 53.6h.1M92.2 53.6h.1M130.8 53.6h.1M150.9 53.6h.1M259.8 53.6h.1M38.6 77.1h222.9M53.6 77.1h.1M63.7 70.4h.1"/>
<path d="M73.7 77.1h.1M83.8 70.4h.1M92.2 77.1h.1M102.3 70.4h.1M112.3 77.1h.1M122.4 70.4h.1M150.9 77.1h.1M161 70.4h.1M169.3 77.1h.1M179.4 70.4h.1M189.4 77.1h.1M199.5 70.4h.1"/>
<path d="M209.5 77.1h.1M219.6 70.4h.1M261.5 77.1h.1M63.7 93.9h.1M83.8 93.9h.1M102.3 93.9h.1M122.4 93.9h.1M161 93.9h.1M179.4 93.9h.1M199.5 93.9h.1M219.6 93.9h.1M40.2 100.6h221.3"/>
<path d="M53.6 100.6h.1M63.7 114h.1M73.7 100.6h.1M83.8 114h.1M92.2 100.6h.1M112.3 100.6h.1M122.4 114h.1M150.9 100.6h.1M161 114h.1M169.3 100.6h.1M179.4 114h.1M189.4 100.6h.1"/>
<path d="M199.5 114h.1M209.5 100.6h.1M261.5 100.6h.1M40.2 120.7h223M53.6 120.7h.1M73.7 120.7h.1M112.3 120.7h.1M150.9 120.7h.1M169.3 120.7h.1M189.4 120.7h.1M263.2 120.7h.1M35.2 147.5h228"/>
<path d="M53.6 147.5h.1M63.7 140.8h.1M63.7 159.3h.1M83.8 159.3h.1M92.2 147.5h.1M102.3 140.8h.1M102.3 159.3h.1M122.4 159.3h.1M140.8 159.3h.1M150.9 147.5h.1M161 140.8h.1M161 159.3h.1"/>
<path d="M169.3 147.5h.1M179.4 140.8h.1M189.4 147.5h.1M199.5 140.8h.1M199.5 159.3h.1M209.5 147.5h.1M219.6 140.8h.1M263.2 147.5h.1M35.2 165.9h228M53.6 165.9h.1M63.7 171h.1M73.7 165.9h.1"/>
<path d="M83.8 171h.1M92.2 165.9h.1M102.3 171h.1M112.3 165.9h.1M122.4 171h.1M130.8 165.9h.1M140.8 179.4h.1M150.9 165.9h.1M161 177.7h.1M179.4 177.7h.1M189.4 165.9h.1M199.5 176h.1"/>
<path d="M219.6 177.7h.1M263.2 165.9h.1"/>
</g>
<g fill="#f00" stroke="#f00" stroke-width=".15">
<circle cx="122.4" cy="70.4" r=".32"/>
<circle cx="179.3" cy="70.4" r=".32"/>
<circle cx="199.5" cy="70.4" r=".32"/>
<circle cx="219.6" cy="70.4" r=".32"/>
<circle cx="63.7" cy="46.9" r=".32"/>
<circle cx="63.7" cy="70.4" r=".32"/>
<circle cx="83.8" cy="46.9" r=".32"/>
<circle cx="83.8" cy="70.4" r=".32"/>
<circle cx="102.3" cy="46.9" r=".32"/>
<circle cx="102.3" cy="70.4" r=".32"/>
<circle cx="140.8" cy="46.9" r=".32"/>
<circle cx="140.8" cy="159.2" r=".32"/>
<circle cx="160.9" cy="46.9" r=".32"/>
<circle cx="160.9" cy="70.4" r=".32"/>
<circle cx="53.6" cy="53.6" r=".32"/>
<circle cx="73.7" cy="53.6" r=".32"/>
<circle cx="92.2" cy="53.6" r=".32"/>
<circle cx="130.7" cy="53.6" r=".32"/>
<circle cx="150.9" cy="53.6" r=".32"/>
<circle cx="53.6" cy="77.1" r=".32"/>
<circle cx="73.7" cy="77.1" r=".32"/>
<circle cx="92.2" cy="77.1" r=".32"/>
<circle cx="112.3" cy="77.1" r=".32"/>
<circle cx="150.9" cy="77.1" r=".32"/>
<circle cx="169.3" cy="77.1" r=".32"/>
<circle cx="189.4" cy="77.1" r=".32"/>
<circle cx="209.5" cy="77.1" r=".32"/>
<circle cx="63.7" cy="93.9" r=".32"/>
<circle cx="63.7" cy="114" r=".32"/>
<circle cx="83.8" cy="93.9" r=".32"/>
<circle cx="83.8" cy="114" r=".32"/>
<circle cx="102.3" cy="93.9" r=".32"/>
<circle cx="102.3" cy="140.8" r=".32"/>
<circle cx="122.4" cy="93.9" r=".32"/>
<circle cx="122.4" cy="114" r=".32"/>
<circle cx="160.9" cy="93.9" r=".32"/>
<circle cx="160.9" cy="114" r=".32"/>
<circle cx="179.3" cy="93.9" r=".32"/>
<circle cx="179.3" cy="114" r=".32"/>
<circle cx="199.5" cy="93.9" r=".32"/>
<circle cx="199.5" cy="114" r=".32"/>
<circle cx="219.6" cy="93.9" r=".32"/>
<circle cx="219.6" cy="140.8" r=".32"/>
<circle cx="53.6" cy="100.6" r=".32"/>
<circle cx="73.7" cy="100.6" r=".32"/>
<circle cx="92.2" cy="100.6" r=".32"/>
<circle cx="112.3" cy="100.6" r=".32"/>
<circle cx="150.9" cy="100.6" r=".32"/>
<circle cx="169.3" cy="100.6" r=".32"/>
<circle cx="189.4" cy="100.6" r=".32"/>
<circle cx="209.5" cy="100.6" r=".32"/>
<circle cx="83.8" cy="159.2" r=".32"/>
<circle cx="122.4" cy="159.2" r=".32"/>
<circle cx="53.6" cy="120.7" r=".32"/>
<circle cx="73.7" cy="120.7" r=".32"/>
<circle cx="112.3" cy="120.7" r=".32"/>
<circle cx="150.9" cy="120.7" r=".32"/>
<circle cx="169.3" cy="120.7" r=".32"/>
<circle cx="189.4" cy="120.7" r=".32"/>
<circle cx="63.7" cy="140.8" r=".32"/>
<circle cx="63.7" cy="159.2" r=".32"/>
<circle cx="102.3" cy="159.2" r=".32"/>
<circle cx="160.9" cy="140.8" r=".32"/>
<circle cx="160.9" cy="159.2" r=".32"/>
<circle cx="179.3" cy="140.8" r=".32"/>
<circle cx="199.5" cy="140.8" r=".32"/>
<circle cx="199.5" cy="159.2" r=".32"/>
<circle cx="53.6" cy="147.5" r=".32"/>
<circle cx="92.2" cy="147.5" r=".32"/>
<circle cx="150.9" cy="147.5" r=".32"/>
<circle cx="169.3" cy="147.5" r=".32"/>
<circle cx="189.4" cy="147.5" r=".32"/>
<circle cx="209.5" cy="147.5" r=".32"/>
<circle cx="53.6" cy="165.9" r=".32"/>
<circle cx="73.7" cy="165.9" r=".32"/>
<circle cx="92.2" cy="165.9" r=".32"/>
<circle cx="112.3" cy="165.9" r=".32"/>
<circle cx="130.7" cy="165.9" r=".32"/>
<circle cx="150.9" cy="165.9" r=".32"/>
<circle cx="189.4" cy="165.9" r=".32"/>
</g>
<g font-size="4.2">
<text x="27.7" y="3.8">5</text>
<text x="83.1" y="3.8">4</text>
<text x="138.5" y="3.8">3</text>
<text x="193.9" y="3.8">2</text>
<text x="249.3" y="3.8">1</text>
<text x="0" y="28.3">D</text>
<text x="277.1" y="28.3">D</text>
<text x="0" y="77.3">C</text>
<text x="277.1" y="77.3">C</text>
<text x="0" y="126.2">B</text>
<text x="277.1" y="126.2">B</text>
<text x="0" y="175.2">A</text>
<text x="277.1" y="175.2">A</text>
<text x="27.7" y="199.8">5</text>
<text x="83.1" y="199.8">4</text>
<text x="138.5" y="199.8">3</text>
<text x="193.9" y="199.8">2</text>
<text x="249.3" y="199.8">1</text>
</g>
<g font-size="1.5" fill="#f00">
<text x="61.3" y="36.2">COL_10</text>
<text x="81.5" y="36.2">COL_11</text>
<text x="99.9" y="36.2">COL_12</text>
<text x="120" y="36.2">COL_13</text>
<text x="138.5" y="36.2">COL_14</text>
<text x="158.6" y="36.2">COL_15</text>
<text x="177" y="36.2">COL_16</text>
<text x="197.1" y="36.2">COL_17</text>
<text x="217.3" y="36.2">COL_18</text>
<text x="30.4" y="54">ROW_0</text>
<text x="30.4" y="77.5">ROW_1</text>
<text x="32" y="100.9">ROW_2</text>
<text x="32" y="121">ROW_3</text>
<text x="27" y="147.9">ROW_4</text>
<text x="27" y="166.3">ROW_5</text>
</g>
<g font-size="1.5">
<text x="53.6" y="43.9">S59</text>
<text x="73.7" y="43.9">S60</text>
<text x="92.2" y="43.9">S61</text>
<text x="130.8" y="43.9">S62</text>
<text x="150.9" y="43.9">S63</text>
<text x="45.3" y="53.3">1N4148W</text>
<text x="50.3" y="50">D59</text>
<text x="55.3" y="50">F10</text>
<text x="55.3" y="52.2">1u</text>
<text x="65.4" y="53.3">1N4148W</text>
<text x="70.4" y="50">D60</text>
<text x="75.4" y="50">F11</text>
<text x="75.4" y="52.2">1u</text>
<text x="83.8" y="53.3">1N4148W</text>
<text x="88.9" y="50">D61</text>
<text x="93.9" y="50">F12</text>
<text x="93.9" y="52.2">1u</text>
<text x="122.4" y="53.3">1N4148W</text>
<text x="127.4" y="50">D62</text>
<text x="132.4" y="50">DEL</text>
<text x="132.4" y="52.2">1.25u</text>
<text x="142.5" y="53.3">1N4148W</text>
<text x="147.5" y="50">D63</text>
<text x="152.6" y="50">POWER</text>
<text x="152.6" y="52.2">1.5u</text>
<text x="53.6" y="67.4">S64</text>
<text x="73.7" y="67.4">S65</text>
<text x="92.2" y="67.4">S66</text>
<text x="112.3" y="67.4">S67</text>
<text x="150.9" y="67.4">S68</text>
<text x="169.3" y="67.4">S69</text>
<text x="189.4" y="67.4">S70</text>
<text x="209.6" y="67.4">S71</text>
<text x="45.3" y="76.8">1N4148W</text>
<text x="50.3" y="73.4">D64</text>
<text x="55.3" y="73.4">0</text>
<text x="55.3" y="75.6">1u</text>
<text x="65.4" y="76.8">1N4148W</text>
<text x="70.4" y="73.4">D65</text>
<text x="75.4" y="73.4">_</text>
<text x="75.4" y="75.6">1u</text>
<text x="83.8" y="76.8">1N4148W</text>
<text x="88.9" y="73.4">D66</text>
<text x="93.9" y="73.4">=</text>
<text x="93.9" y="75.6">1u</text>
<text x="103.9" y="76.8">1N4148W</text>
<text x="109" y="73.4">D67</text>
<text x="114" y="73.4">BSPACE</text>
<text x="114" y="75.6">1.75u</text>
<text x="142.5" y="76.8">1N4148W</text>
<text x="147.5" y="73.4">D68</text>
<text x="152.6" y="73.4">NUMLOCK</text>
<text x="152.6" y="75.6">1u</text>
<text x="161" y="76.8">1N4148W</text>
<text x="165.9" y="73.4">D69</text>
<text x="171" y="73.4">/</text>
<text x="171" y="75.6">1u</text>
<text x="181.1" y="76.8">1N4148W</text>
<text x="186.1" y="73.4">D70</text>
<text x="191.1" y="73.4">*</text>
<text x="191.1" y="75.6">1u</text>
<text x="201.2" y="76.8">1N4148W</text>
<text x="206.2" y="73.4">D71</text>
<text x="211.2" y="73.4">-</text>
<text x="211.2" y="75.6">1u</text>
<text x="53.6" y="90.9">S72</text>
<text x="73.7" y="90.9">S73</text>
<text x="92.2" y="90.9">S74</text>
<text x="112.3" y="90.9">S75</text>
<text x="150.9" y="90.9">S76</text>
<text x="169.3" y="90.9">S77</text>
<text x="189.4" y="90.9">S78</text>
<text x="209.6" y="90.9">S79</text>
<text x="45.3" y="100.2">1N4148W</text>
<text x="50.3" y="96.9">D72</text>
<text x="55.3" y="96.9">P</text>
<text x="55.3" y="99.1">1u</text>
<text x="65.4" y="100.2">1N4148W</text>
<text x="70.4" y="96.9">D73</text>
<text x="75.4" y="96.9">[</text>
<text x="75.4" y="99.1">1u</text>
<text x="83.8" y="100.2">1N4148W</text>
<text x="88.9" y="96.9">D74</text>
<text x="93.9" y="96.9">]</text>
<text x="93.9" y="99.1">1u</text>
<text x="103.9" y="100.2">1N4148W</text>
<text x="109" y="96.9">D75</text>
<text x="114" y="96.9">\</text>
<text x="114" y="99.1">1u</text>
<text x="142.5" y="100.2">1N4148W</text>
<text x="147.5" y="96.9">D76</text>
<text x="152.6" y="96.9">7</text>
<text x="152.6" y="99.1">1u</text>
<text x="161" y="100.2">1N4148W</text>
<text x="165.9" y="96.9">D77</text>
<text x="171" y="96.9">8</text>
<text x="171" y="99.1">1u</text>
<text x="181.1" y="100.2">1N4148W</text>
<text x="186.1" y="96.9">D78</text>
<text x="191.1" y="96.9">9</text>
<text x="191.1" y="99.1">1u</text>
<text x="201.2" y="100.2">1N4148W</text>
<text x="206.2" y="96.9">D79</text>
<text x="211.2" y="96.9">+</text>
<text x="211.2" y="99.1">2.25u</text>
<text x="53.6" y="111">S80</text>
<text x="73.7" y="111">S81</text>
<text x="112.3" y="111">S82</text>
<text x="150.9" y="111">S83</text>
<text x="169.3" y="111">S84</text>
<text x="189.4" y="111">S85</text>
<text x="50.3" y="117">D80</text>
<text x="55.3" y="117">;</text>
<text x="55.3" y="119.2">1u</text>
<text x="70.4" y="117">D81</text>
<text x="75.4" y="117">&quot;</text>
<text x="75.4" y="119.2">1u</text>
<text x="109" y="117">D82</text>
<text x="114" y="117">ENTER</text>
<text x="114" y="119.2">1.5u</text>
<text x="147.5" y="117">D83</text>
<text x="152.6" y="117">4</text>
<text x="152.6" y="119.2">1u</text>
<text x="165.9" y="117">D84</text>
<text x="171" y="117">5</text>
<text x="171" y="119.2">1u</text>
<text x="186.1" y="117">D85</text>
<text x="191.1" y="117">6</text>
<text x="191.1" y="119.2">1u</text>
<text x="45.3" y="120.4">1N4148W</text>
<text x="65.4" y="120.4">1N4148W</text>
<text x="103.9" y="120.4">1N4148W</text>
<text x="142.5" y="120.4">1N4148W</text>
<text x="161" y="120.4">1N4148W</text>
<text x="181.1" y="120.4">1N4148W</text>
<text x="53.6" y="137.8">S86</text>
<text x="92.2" y="137.8">S87</text>
<text x="150.9" y="137.8">S88</text>
<text x="169.3" y="137.8">S89</text>
<text x="189.4" y="137.8">S90</text>
<text x="209.6" y="137.8">S91</text>
<text x="50.3" y="143.9">D86</text>
<text x="55.3" y="143.9">?</text>
<text x="88.9" y="143.9">D87</text>
<text x="93.9" y="143.9">SHIFT_R</text>
<text x="147.5" y="143.9">D88</text>
<text x="152.6" y="143.9">1</text>
<text x="165.9" y="143.9">D89</text>
<text x="171" y="143.9">2</text>
<text x="186.1" y="143.9">D90</text>
<text x="191.1" y="143.9">3</text>
<text x="206.2" y="143.9">D91</text>
<text x="211.2" y="143.9">ENTER_V</text>
<text x="45.3" y="147.2">1N4148W</text>
<text x="55.3" y="146">1u</text>
<text x="83.8" y="147.2">1N4148W</text>
<text x="93.9" y="146">2.25u</text>
<text x="142.5" y="147.2">1N4148W</text>
<text x="152.6" y="146">1u</text>
<text x="161" y="147.2">1N4148W</text>
<text x="171" y="146">1u</text>
<text x="181.1" y="147.2">1N4148W</text>
<text x="191.1" y="146">1u</text>
<text x="201.2" y="147.2">1N4148W</text>
<text x="211.2" y="146">2.25u</text>
<text x="53.6" y="156.3">S92</text>
<text x="73.7" y="156.3">S93</text>
<text x="92.2" y="156.3">S94</text>
<text x="112.3" y="156.3">S95</text>
<text x="130.8" y="156.3">S96</text>
<text x="150.9" y="156.3">S97</text>
<text x="189.4" y="156.3">S98</text>
<text x="45.3" y="165.7">1N4148W</text>
<text x="48.6" y="162.3">D92</text>
<text x="55.3" y="162.3">CTRL_R</text>
<text x="55.3" y="164.5">1u</text>
<text x="65.4" y="165.7">1N4148W</text>
<text x="70.4" y="162.3">D93</text>
<text x="75.4" y="162.3">LEFT</text>
<text x="75.4" y="164.5">1u</text>
<text x="83.8" y="165.7">1N4148W</text>
<text x="88.9" y="162.3">D94</text>
<text x="93.9" y="162.3">UP</text>
<text x="93.9" y="164.5">1u</text>
<text x="103.9" y="165.7">1N4148W</text>
<text x="109" y="162.3">D95</text>
<text x="114" y="162.3">DOWN</text>
<text x="114" y="164.5">1u</text>
<text x="122.4" y="165.7">1N4148W</text>
<text x="127.4" y="162.3">D96</text>
<text x="132.4" y="162.3">RIGHT</text>
<text x="132.4" y="164.5">1u</text>
<text x="142.5" y="165.7">1N4148W</text>
<text x="147.5" y="162.3">D97</text>
<text x="152.6" y="162.3">0</text>
<text x="152.6" y="164.5">1u</text>
<text x="181.1" y="165.7">1N4148W</text>
<text x="186.1" y="162.3">D98</text>
<text x="191.1" y="162.3">.</text>
<text x="191.1" y="164.5">1u</text>
<text x="216.7" y="185.6">Title</text>
<text x="216.7" y="190.6">Size</text>
<text x="223.5" y="187.3">&lt;Title&gt;</text>
<text x="223.5" y="190.6">Document Number</text>
<text x="272.1" y="190.6">Rev</text>
<text x="216.7" y="195.7">Date:</text>
<text x="218.4" y="192.3">A3</text>
<text x="223.5" y="192.3">&lt;Doc&gt;</text>
<text x="225.5" y="195.7">Saturday, January 24, 2026</text>
<text x="250.3" y="195.7">Sheet</text>
<text x="258.7" y="195.7">3</text>
<text x="263.7" y="195.7">of</text>
<text x="268.7" y="195.7">6</text>
<text x="273.8" y="192.3">&lt;RevCode</text>
</g>
</svg>
